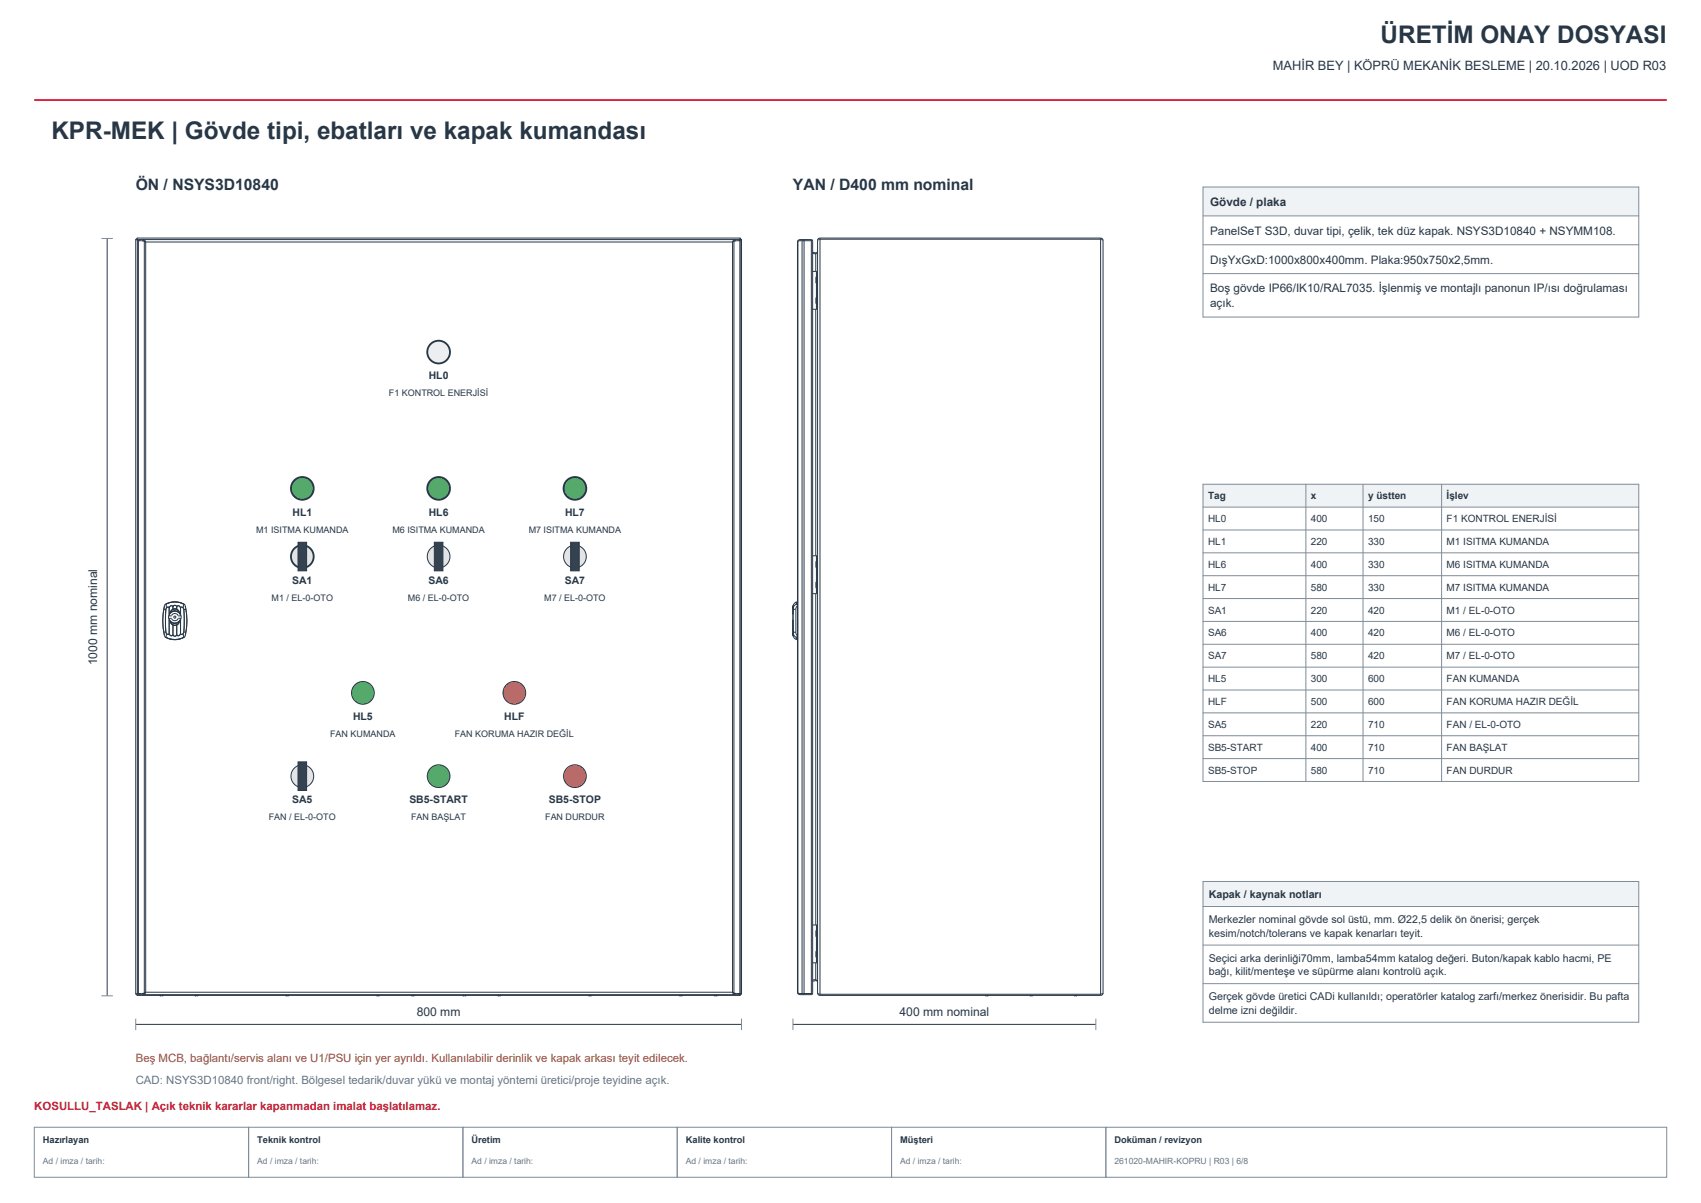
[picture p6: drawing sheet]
<svg xmlns="http://www.w3.org/2000/svg" width="420mm" height="297mm" viewBox="0 0 420 297" stroke-linecap="round" stroke-linejoin="round" font-family="sans-serif">
<path d="M8.5 24.7h403" fill="none" stroke="#dd1738" stroke-width=".46"/>
<g fill="none" stroke="#283746" stroke-width=".25">
<path d="M33.5 59.1l.6 .3M33.5 59.1v186.4M33.5 59.1h.3M33.8 58.8l.3 .6M33.8 59.1l.3 .2zM33.8 58.8v.3M33.8 58.8h149M34.1 59.4h.1M34.3 59.1v.3M35.1 59.4h.3M35.4 59.4l.3 .1M35.6 59.5l.2 .1"/>
<path d="M35.6 59.5l.4 .2M35.6 59.5l-1.7-.1v185.9l1.7-.1M35.6 59.5v185.7M35.8 59.4v.1M35.8 59.6l.1 .1M35.8 59.4l-.4-.3v.3M35.8 59.4v.2M35.8 59.6l.2 .1M35.9 59.5h.1M35.9 59.5l.1 .2M36 59.7v185.3M36 59.7h144.9"/>
<path d="M180.9 59.7v185.3M181 59.4l-.1 .3M181 59.4l.4-.3v.3M181 59.4v.2M181.2 59.5l-.3 .2M181.2 59.5l1.7-.1v185.9l-1.7-.1M181.2 59.5v185.7M181.4 59.4l-.2 .1M181.4 59.4h.4M182.5 59.1v.3M182.6 59.1h.1M182.6 59v.1"/>
<path d="M182.7 59h.1M182.7 59.1h-148.5v186.5h148.5M182.7 59.1v186.5M182.8 59.1h-.1M182.8 59.1l-.1 .2M182.8 58.8l-.1 .2M182.8 58.8v.3M182.8 59.1h.3M183.1 59.1l-.4 .2M183.1 59.1v186.4M196.9 59.7v185.3M197 59.5l-.1 .2"/>
<path d="M197 59.5v185.7M197 59.4l.1 .1M197.5 59.1l-.4 .2-.2 .4M197.5 59.4l3.1 .2M197.5 59.1h2.8M197.5 59.1v.3M197.5 59.4l-.5 .1M198 59.4v185.9M198.3 59.1v.3M198.5 59.1v186.5M200.3 59.1l.3 .2v.3M200.3 59.1v186.5"/>
<path d="M200.6 59.6h.1M200.6 59.6v185.5M201.9 59.4l.6-.3h69.3l.6 .3M201.9 59.4v185.7M202.5 58.8l-.5 .2-.1 .4M202.5 58.8h69.3M202.5 58.8v186.9M271.8 58.8l.4 .2 .2 .4M271.8 58.8v186.9M272.4 59.4v185.7M200.7 76.4h1.2M200.7 62.6l.7 .1"/>
<path d="M200.7 67h1.2M200.7 62.3l.7 .1M201.4 62.4v.3M201.4 62.7v4.3M201.4 76.4v60.8M201.5 69.8h.1M201.6 68.4h-.1v1.5h.1M201.6 73.5h-.1v1.4l.1 .1M201.6 67v9.4M201.6 68.5h-.1M201.8 67v9.4M201.8 62.3l-.4 .4"/>
<path d="M201.9 62.1l-.2 .3h-.3M200.7 137.2h1.2M201.5 140h.1M201.6 138.6h-.1v1.5h.1M201.6 137.2v9.4M201.6 138.7h-.1M201.8 137.2v9.4M40.4 150.4a16.1 16.1 0 0 0 0 5.7M40.4 156.1l.2 .8M40.4 150.4l.6 .1M40.6 149.6a16.1 16.1 0 0 0 0 7.3M40.6 156.9l.2 .4"/>
<path d="M40.6 149.6l-.2 .8M40.7 149.3l-.1 .3M40.8 149.2a4.7 4.7 0 0 1 4.7 0M40.8 157.3a4.7 4.7 0 0 0 4.7 0M40.8 149.2l-.1 .1M40.8 157.3l.2 .1M40.9 157.3l.1 .1M41 150.5h.1M41 150.5v5.5M41 156l.1 .4M41 156l-.6 .1M41 156h.1"/>
<path d="M41 149.1a4.7 4.7 0 0 1 4.3 0M41 157.4a4.7 4.7 0 0 0 4.3 0M41 149.1l-.2 .1M41 149.1h.1M41 149.1a4.6 4.6 0 0 1 4.3 0M41 157.4a4.6 4.6 0 0 0 4.3 0M41 149.1l-.3 .2M41 149.1l.1 1M41 157.4h.1M41.1 156.4h.1M41.1 150.1l-.1 .4M41.1 156.4l-.1 1"/>
<path d="M41.1 150.1l.4-.2 .3 .2M41.1 150.1h.1M41.7 152.1h.1M41.7 152.7h.6a.91 .91 0 0 0 .9 .6 .91 .91 0 0 0 .8-.6h.6a1.46 1.46 0 0 1-1.4 1.1 1.46 1.46 0 0 1-1.5-1.1zM41.8 151.7l-.2 .7 .2 .6M41.8 150.1v1.6M41.8 153v3.4M41.8 150.1h.1M41.8 153v.1M41.8 156.4l-.3 .2-.4-.2M41.8 156.4h.1M41.8 156.4l.4 .6 .3-.1 .2-.2"/>
<path d="M41.8 156.4l.4 .5h.3l.2-.2M41.8 151.6v.1M41.8 153.1l.2 .3M41.8 150.1v1.5M41.8 153.1v3.3M42 153.4h.1M42 151.3h.1M42 151.3l-.2 .3M42.1 153.5l.2 .5 .4 .3M42.1 151.3h-.1M42.1 151.3h.1M42.1 153.4h-.1"/>
<path d="M42.1 153.4v.1M42.1 153.4h.1M42.1 153.4a1.12 1.12 0 0 0 1.1 1 1.12 1.12 0 0 0 1.1-1M42.1 151.3a1.12 1.12 0 0 1 1.1-1 1.12 1.12 0 0 1 1.1 1M42.1 153.5a1.09 1.09 0 0 0 1.1 .9 1.09 1.09 0 0 0 1-.9M42.1 151.2a1.58 1.58 0 0 1 2.1 0M42.1 153.5a1.58 1.58 0 0 0 2.1 0M42.1 151.2a1.09 1.09 0 0 1 1.1-.8 1.09 1.09 0 0 1 1 .8M42.1 151.2v.1M42.1 151.2h.1M42.1 151.2a1.55 1.55 0 0 1 2.1 0M42.1 153.5a1.55 1.55 0 0 0 2.1 0"/>
<path d="M42.1 153.5h.1M42.3 151.2a1.46 1.46 0 0 1 2.3 .9l-.6-.1a.91 .91 0 0 0-.8-.5 .91 .91 0 0 0-.9 .5l-.6 .1zM42.7 154.3h.1M42.7 150.4h1M42.7 150.4l-.4 .4-.2 .5M42.7 149.8l-.2-.2h-.3l-.4 .5M42.7 154.3v2.4M42.7 156.7h.1M42.7 149.8h.1M42.7 149.8l.5-.4 .4 .4M42.7 156.7l.5 .4 .4-.4M42.7 154.3h.9"/>
<path d="M42.7 149.8v.6M43.6 154.3h.1M43.6 156.7h.1M43.6 149.8l.1 .6M43.6 149.8h.1M43.6 156.7l-.4 .4-.5-.4M43.6 149.8l-.4-.4-.5 .4M43.6 149.8l.2-.2h.3l.5 .5M43.7 149.8l.1-.2h.3l.5 .5M43.7 150.4l.4 .4 .2 .5M43.7 154.3v2.4M44.2 151.2l.1 .1"/>
<path d="M44.2 153.5h.1M44.2 151.2h.1M44.3 153.4v.1M44.3 153.4l-.1 .1M44.3 151.3h.1M44.3 153.4h.1M44.3 153.5l-.2 .5-.4 .3M44.3 153.5h.1M44.3 151.3l.3 .3M44.6 156.4h.1M44.6 156.4l-.5 .5h-.3l-.1-.2M44.6 150.1v1.6"/>
<path d="M44.6 151.7h.1M44.6 156.4l.2 .2 .4-.2M44.6 150.1h.1M44.6 153l-.3 .4M44.6 151.7l.1 .7-.1 .6M44.6 153v3.4M45.2 150.1l-.4-.2-.2 .2M45.2 156.4h.1M45.2 150.1h.1M45.2 150.1l.2 .4M45.2 156.4l.1 1M45.3 149.1l-.1 1"/>
<path d="M45.3 149.1l.3 .2M45.3 157.4h.1M45.3 149.1l.2 .1M45.3 149.1h.1M45.4 156h.1M45.4 150.5v5.5M45.4 150.5h.1M45.4 156l-.2 .4M45.4 156l.5 .1M45.5 157.3l-.2 .1M45.5 149.2l.1 .1M45.6 157.2l-.1 .1"/>
<path d="M45.6 149.3l.1 .3M45.7 149.6a16.1 16.1 0 0 1 0 7.3M45.7 156.9l-.1 .3M45.7 149.6l.2 .8M45.9 150.4a16.1 16.1 0 0 1 0 5.7M45.9 156.1l-.2 .8M45.9 150.4l-.5 .1M195.8 156.7h.1M195.8 151.7h.1M195.8 156.4h.1M195.8 149.8h.1M195.8 149.8v1.9"/>
<path d="M195.8 156.4l.1 .5M195.8 156.7v.2M195.8 156.4v.3M195.8 150.1h.1M195.8 156.4l.1 .2v-.2M195.8 153h.1M195.8 156.4l.1 .2M195.8 153v3.7M195.8 156.7l.1 .2M195.8 153.3v2.7M195.8 149.9v.2M195.8 149.8v.1"/>
<path d="M195.8 156.9v.1M195.8 156l.1 .4M195.8 150.5v5.5M195.8 150.5h.1M195.8 156h.1M195.8 150.5v2.7M195.8 156l.7 .1M195.8 149.5v.3M195.8 157h.1M195.8 157l.1 .1M195.8 156.9h.1M195.8 149.6v.2"/>
<path d="M195.8 149.5h.1M195.9 156.4v.2M195.9 150.1l-.1 .4M195.9 156.4h.1M195.9 156.4l.2 .6 .5 .4M195.9 150.1h.1M195.8 149.6h.1M195.9 149.5h-.1M195.9 157.1h.1M195.9 150v.1M195.9 149.4l-.1 .1M195.9 149.9v.2"/>
<path d="M195.9 149.6l-.1 .5M195.9 149.4h.1M195.9 149.9l-.1 .2M195.9 149.6l-.1 .2M195.9 149.6h.1M195.9 149.9h.1M195.9 156.6h.1M195.9 150h.1M195.9 156.9h.1M195.9 149.9v.1M195.9 157.1l.7 .8M196.5 150.4l-.7 .1"/>
<path d="M196.5 156.1l.1 .5 .3 .3M196.5 150.4v5.7M196.6 148.6l-.7 .8M196.6 149.1l-.5 .4-.2 .6M196.6 149.1l.3 .2M196.6 157.4h.2M196.6 148.6v.5M196.6 157.4v.5M196.6 157.9h.2M196.8 149.1h-.2M196.8 149.1l.1 .1M196.8 148.6v.5"/>
<path d="M196.8 157.4v.5M196.8 157.9h.1M196.8 148.6h-.2M196.9 149.6l-.3 .3-.1 .5M196.9 157.2l-.3 .2M196.9 157.3l-.1 .1M196.9 148.6h-.1M200.7 146.6h1.2M201.4 146.6v81.8M201.6 143.7h-.1v1.4l.1 .1M200.7 237.7h1.2M200.7 228.4h1.2"/>
<path d="M201.4 237.7v4.1M201.5 231.1l.1 .1M201.6 234.8l-.1 .1v1.4h.1M201.6 229.8h-.1v1.4h.1M201.6 229.8h-.1M201.6 228.4v9.3M201.8 228.4v9.3M33.5 245.5h.4M33.8 245.7h149M33.8 245.5v.2M33.9 245.2l-.4 .3M33.9 245.3l-.1 .2"/>
<path d="M34 245.3l-.2 .2M34.1 245.3l-.3 .4M34.3 245.3v.3M35.1 245.3h.3M35.4 245.3v.3l.4-.3M35.7 245.2l-.3 .1M35.8 245.1v.2M35.9 245l-.3 .2M35.9 245.1l-.1 .2M36 245l-.1 .1M36 245l-.4 .2M36 245h144.9"/>
<path d="M39.3 245.7l.2 .1M39.5 245.8h.1M39.5 245.8h.2M39.6 245.8h.1M39.7 245.8h.1M39.8 245.8h.2M40 245.8h.1M40.2 245.8h-.2M40.2 245.8h.1M40.4 245.7l-.1 .1M47.9 245.7l.2 .1M48.1 245.8h.1"/>
<path d="M48.1 245.8h.2M48.3 245.8h.1M48.6 245.8h-.3M48.6 245.8h.1M48.8 245.8h-.1M48.8 245.8h.1M49 245.7l-.1 .1M70.3 245.7l.4 .1M70.6 245.8h.2M70.7 245.8h.1M70.8 245.8h.1M70.8 245.8h.2"/>
<path d="M71 245.8h.1M71.1 245.8h.1M71.3 245.8h-.2M71.3 245.8h.1M71.5 245.7l-.2 .1M92.8 245.7l.2 .1M93 245.8h.1M93 245.8h.2M93.2 245.8h.1M93.4 245.8h-.2M93.4 245.8h.1M93.5 245.8h.1"/>
<path d="M93.7 245.8h-.2M93.7 245.8h.1M93.9 245.7l-.2 .1M101.4 245.7l.2 .1M101.6 245.8h.1M101.6 245.8h.2M101.7 245.8h.1M101.8 245.8h.1M101.8 245.8h.2M102 245.8h.1M102.1 245.8h.1M102.3 245.8h-.2"/>
<path d="M102.3 245.8h.1M102.5 245.7l-.2 .1M114.1 245.7l.2 .1M114.3 245.8h.1M114.3 245.8h.2M114.4 245.8h.1M114.5 245.8h.1M114.6 245.8h.2M114.8 245.8h.1M115 245.8h-.2M115 245.8h.1M115.2 245.7l-.2 .1"/>
<path d="M122.7 245.7l.2 .1M122.9 245.8h.1M122.9 245.8h.2M123 245.8h.1M123.1 245.8h.1M123.2 245.8h.2M123.4 245.8h.1M123.6 245.8h-.2M123.6 245.8h.1M123.8 245.7l-.2 .1M145.1 245.7l.2 .1M145.3 245.8h.1"/>
<path d="M145.3 245.8h.2M145.5 245.8h.1M145.8 245.8h-.2M145.8 245.8h.1M145.9 245.8h-.1M145.9 245.8h.1M146.3 245.7l-.4 .1M167.6 245.7l.1 .1M167.7 245.8h.1M167.8 245.8h.2M167.9 245.8h.1M168 245.8h.1"/>
<path d="M168 245.8h.3M168.3 245.8h.1M168.5 245.8h-.2M168.5 245.8h.1M168.7 245.7l-.2 .1M176.2 245.7l.1 .1M176.3 245.8h.1M176.4 245.8h.2M176.6 245.8h.1M176.8 245.8h-.2M176.8 245.8h.1M176.9 245.8h.1"/>
<path d="M177.1 245.8h-.2M177.1 245.8h.1M177.3 245.7l-.2 .1M180.9 245l.1 .3M180.9 245l.1 .2M180.9 245l.3 .2M181.1 245.2h.1M181.2 245.2l.2 .1M181.4 245.3v.3l-.4-.3M181.4 245.3h.4M182.5 245.3v.3M182.7 245.6l.1 .1"/>
<path d="M182.7 245.4h.1M182.7 245.3l.1 .2M182.7 245.4l.1 .1M182.8 245.5h.3M182.8 245.5v.2M182.9 245.3l.2 .2M196.9 245l.2 .4 .4 .2M196.9 245h.1M196.9 245.1l.1 .1M197 245.2l.5 .1M197.1 245.2l-.1 .1M197.5 245.6h2.8"/>
<path d="M197.5 245.3v.3M198.3 245.3v.3M200.6 245.1v.3l-.3 .2M200.6 245.1l-.3 .2h-2.8M201.4 241.8v.3M201.4 242.1l.4 .2M201.4 241.8l.4 .4M201.4 242.1l-.7 .1M201.4 241.8l-.7 .2M201.9 245.1l.1 .5 .5 .1M201.9 245.1l.6 .4h69.3l.6-.4M202.5 245.7h69.3"/>
<path d="M243.3 245.8h.1M243.3 245.8h.2M243.5 245.8h.1M243.8 245.8h.1M243.8 245.8h-.3M243.9 245.8h-.1M244 245.8h-.2M244 245.8h.1M244.2 245.8h-.2M254.2 245.8h.1M254.2 245.8h.2M254.4 245.8h.1"/>
<path d="M254.5 245.8h.1M254.7 245.8h.1M254.7 245.8h-.2M254.9 245.8h-.2M255.1 245.8h-.3M265.1 245.8h.3M265.4 245.8h.1M265.4 245.8h.3M265.7 245.8h.1M265.9 245.8h-.2M265.9 245.8h.1M266.1 245.8h-.2"/>
<path d="M272.4 245.1l-.2 .5-.4 .1"/>
<circle cx="43.2" cy="152.4" r=".26"/>
</g>
<circle cx="108.3" cy="86.9" r="2.8" fill="#eee" stroke="#283746" stroke-width=".46"/>
<g fill="#55a96b" stroke="#283746" stroke-width=".46">
<circle cx="74.6" cy="120.6" r="2.8"/>
<circle cx="108.3" cy="120.6" r="2.8"/>
<circle cx="142" cy="120.6" r="2.8"/>
</g>
<circle cx="74.6" cy="137.4" r="2.8" fill="#e2e4e6" stroke="#283746" stroke-width=".46"/>
<path d="M73.6 133.9h2.1v7h-2.1z" fill-rule="evenodd" fill="#36414c" stroke="#283746" stroke-width=".25"/>
<circle cx="108.3" cy="137.4" r="2.8" fill="#e2e4e6" stroke="#283746" stroke-width=".25"/>
<path d="M107.2 133.9h2.2v7h-2.2z" fill-rule="evenodd" fill="#36414c" stroke="#283746" stroke-width=".25"/>
<circle cx="142" cy="137.4" r="2.8" fill="#e2e4e6" stroke="#283746" stroke-width=".25"/>
<path d="M140.9 133.9h2.1v7h-2.1z" fill-rule="evenodd" fill="#36414c" stroke="#283746" stroke-width=".25"/>
<circle cx="89.6" cy="171.1" r="2.8" fill="#55a96b" stroke="#283746" stroke-width=".25"/>
<circle cx="127" cy="171.1" r="2.8" fill="#e35b63" stroke="#283746" stroke-width=".25"/>
<circle cx="74.6" cy="191.6" r="2.8" fill="#e2e4e6" stroke="#283746" stroke-width=".25"/>
<path d="M73.6 188.1h2.1v7.1h-2.1z" fill-rule="evenodd" fill="#36414c" stroke="#283746" stroke-width=".25"/>
<circle cx="108.3" cy="191.6" r="2.8" fill="#55a96b" stroke="#283746" stroke-width=".25"/>
<circle cx="142" cy="191.6" r="2.8" fill="#e35b63" stroke="#283746" stroke-width=".25"/>
<path d="M26.5 58.9v186.9M33.5 252.9h149.6M195.8 252.9h74.8" fill="none" stroke="#283746" stroke-width=".25"/>
<path d="M25 58.9h2.9M25 245.8h2.9M33.5 251.5v2.8M183.1 251.5v2.8M195.8 251.5v2.8M270.6 251.5v2.8" fill="none" stroke="#7f8c99" stroke-width=".25"/>
<path d="M297 46.2h107.6v7.1h-107.6z" fill-rule="evenodd" fill="#f0f3f6"/>
<path d="M297 46.2h107.6v32.1h-107.6zM297 53.3h107.6M297 60.4h107.6M297 67.6h107.6" fill="none" stroke="#7f8c99" stroke-width=".25"/>
<path d="M297 119.6h107.6v5.6h-107.6z" fill-rule="evenodd" fill="#f0f3f6"/>
<g fill="none" stroke="#7f8c99" stroke-width=".25">
<path d="M297 119.6h107.6v73.3h-107.6zM322.4 119.6v73.3M336.5 119.6v73.3M356 119.6v73.3M297 125.2h107.6M297 130.8h107.6M297 136.5h107.6M297 142.1h107.6M297 147.8h107.6M297 153.4h107.6M297 159.1h107.6M297 164.7h107.6"/>
<path d="M297 170.4h107.6M297 176h107.6M297 181.6h107.6M297 187.3h107.6"/>
</g>
<path d="M297 217.6h107.6v6.2h-107.6z" fill-rule="evenodd" fill="#f0f3f6"/>
<path d="M297 217.6h107.6v34.8h-107.6zM297 223.8h107.6M297 233.3h107.6M297 242.8h107.6M8.5 278.3h52.9v12.4h-52.9zM61.4 278.3h52.9v12.4h-52.9zM114.3 278.3h52.9v12.4h-52.9zM167.2 278.3h52.9v12.4h-52.9zM220.1 278.3h52.9v12.4h-52.9zM273 278.3h138.5v12.4h-138.5z" fill="none" stroke="#7f8c99" stroke-width=".25"/>
<g font-size="6" fill="#283746">
<text x="340.9" y="10.6">ÜRETİM ONAY DOSYASI</text>
<text x="12.7" y="34.2">KPR-MEK | Gövde tipi, ebatları ve kapak kumandası</text>
</g>
<g font-size="3.9" fill="#283746">
<text x="33.5" y="46.9">ÖN / NSYS3D10840</text>
<text x="195.8" y="46.9">YAN / D400 mm nominal</text>
</g>
<text font-size="3.2" fill="#283746" x="314.3" y="17.3">MAHİR BEY | KÖPRÜ MEKANİK BESLEME | 20.10.2026 | UOD R03</text>
<g font-size="3" fill="#283746">
<text x="24" y="164.3" transform="rotate(-90 24 164.3)">1000 mm nominal</text>
<text x="102.9" y="250.8">800 mm</text>
<text x="222.1" y="250.8">400 mm nominal</text>
</g>
<g font-size="2.9" fill="#283746">
<text x="298.8" y="50.8">Gövde / plaka</text>
<text x="298.8" y="58">PanelSeT S3D, duvar tipi, çelik, tek düz kapak. NSYS3D10840 + NSYMM108.</text>
<text x="298.8" y="65.1">DışYxGxD:1000x800x400mm. Plaka:950x750x2,5mm.</text>
<text x="298.8" y="72.2">Boş gövde IP66/IK10/RAL7035. İşlenmiş ve montajlı panonun IP/ısı doğrulaması</text>
<text x="298.8" y="75.8">açık.</text>
</g>
<text font-size="2.8" fill="#956100" x="33.5" y="262.1">Beş MCB, bağlantı/servis alanı ve U1/PSU için yer ayrıldı. Kullanılabilir derinlik ve kapak arkası teyit edilecek.</text>
<text font-size="2.8" fill="#657587" x="33.5" y="267.7">CAD: NSYS3D10840 front/right. Bölgesel tedarik/duvar yükü ve montaj yöntemi üretici/proje teyidine açık.</text>
<text font-size="2.8" fill="#dd1738" x="8.5" y="274.1">KOSULLU_TASLAK | Açık teknik kararlar kapanmadan imalat başlatılamaz.</text>
<g font-size="2.6" fill="#283746">
<text x="105.9" y="93.6">HL0</text>
<text x="72.2" y="127.3">HL1</text>
<text x="105.9" y="127.3">HL6</text>
<text x="139.5" y="127.3">HL7</text>
<text x="72.1" y="144.1">SA1</text>
<text x="105.8" y="144.1">SA6</text>
<text x="139.5" y="144.1">SA7</text>
<text x="87.2" y="177.8">HL5</text>
<text x="124.5" y="177.8">HLF</text>
<text x="72.1" y="198.3">SA5</text>
<text x="101.1" y="198.3">SB5-START</text>
<text x="135.5" y="198.3">SB5-STOP</text>
<text x="298.4" y="221.7">Kapak / kaynak notları</text>
<text x="298.4" y="227.9">Merkezler nominal gövde sol üstü, mm. Ø22,5 delik ön önerisi; gerçek</text>
<text x="298.4" y="231.2">kesim/notch/tolerans ve kapak kenarları teyit.</text>
<text x="298.4" y="237.4">Seçici arka derinliği70mm, lamba54mm katalog değeri. Buton/kapak kablo hacmi, PE</text>
<text x="298.4" y="240.7">bağı, kilit/menteşe ve süpürme alanı kontrolü açık.</text>
<text x="298.4" y="246.9">Gerçek gövde üretici CADi kullanıldı; operatörler katalog zarfı/merkez önerisidir. Bu pafta</text>
<text x="298.4" y="250.3">delme izni değildir.</text>
</g>
<g font-size="2.5" fill="#283746">
<text x="298.3" y="123.3">Tag</text>
<text x="323.7" y="123.3">x</text>
<text x="337.8" y="123.3">y üstten</text>
<text x="357.2" y="123.3">İşlev</text>
<text x="298.3" y="128.9">HL0</text>
<text x="323.7" y="128.9">400</text>
<text x="337.8" y="128.9">150</text>
<text x="357.2" y="128.9">F1 KONTROL ENERJİSİ</text>
<text x="298.3" y="134.5">HL1</text>
<text x="323.7" y="134.5">220</text>
<text x="337.8" y="134.5">330</text>
<text x="357.2" y="134.5">M1 ISITMA KUMANDA</text>
<text x="298.3" y="140.2">HL6</text>
<text x="323.7" y="140.2">400</text>
<text x="337.8" y="140.2">330</text>
<text x="357.2" y="140.2">M6 ISITMA KUMANDA</text>
<text x="298.3" y="145.8">HL7</text>
<text x="323.7" y="145.8">580</text>
<text x="337.8" y="145.8">330</text>
<text x="357.2" y="145.8">M7 ISITMA KUMANDA</text>
<text x="298.3" y="151.5">SA1</text>
<text x="323.7" y="151.5">220</text>
<text x="337.8" y="151.5">420</text>
<text x="357.2" y="151.5">M1 / EL-0-OTO</text>
<text x="298.3" y="157.1">SA6</text>
<text x="323.7" y="157.1">400</text>
<text x="337.8" y="157.1">420</text>
<text x="357.2" y="157.1">M6 / EL-0-OTO</text>
<text x="298.3" y="162.8">SA7</text>
<text x="323.7" y="162.8">580</text>
<text x="337.8" y="162.8">420</text>
<text x="357.2" y="162.8">M7 / EL-0-OTO</text>
<text x="298.3" y="168.4">HL5</text>
<text x="323.7" y="168.4">300</text>
<text x="337.8" y="168.4">600</text>
<text x="357.2" y="168.4">FAN KUMANDA</text>
<text x="298.3" y="174.1">HLF</text>
<text x="298.3" y="179.7">SA5</text>
<text x="323.7" y="174.1">500</text>
<text x="323.7" y="179.7">220</text>
<text x="337.8" y="174.1">600</text>
<text x="337.8" y="179.7">710</text>
<text x="357.2" y="174.1">FAN KORUMA HAZIR DEĞİL</text>
<text x="357.2" y="179.7">FAN / EL-0-OTO</text>
<text x="298.3" y="185.3">SB5-START</text>
<text x="323.7" y="185.3">400</text>
<text x="337.8" y="185.3">710</text>
<text x="357.2" y="185.3">FAN BAŞLAT</text>
<text x="298.3" y="191">SB5-STOP</text>
<text x="323.7" y="191">580</text>
<text x="337.8" y="191">710</text>
<text x="357.2" y="191">FAN DURDUR</text>
</g>
<g font-size="2.3" fill="#283746">
<text x="10.6" y="282.2">Hazırlayan</text>
<text x="63.5" y="282.2">Teknik kontrol</text>
<text x="116.4" y="282.2">Üretim</text>
<text x="169.3" y="282.2">Kalite kontrol</text>
<text x="222.2" y="282.2">Müşteri</text>
<text x="275.2" y="282.2">Doküman / revizyon</text>
</g>
<g font-size="2.2" fill="#283746">
<text x="96" y="97.9">F1 KONTROL ENERJİSİ</text>
<text x="63.2" y="131.5">M1 ISITMA KUMANDA</text>
<text x="96.9" y="131.5">M6 ISITMA KUMANDA</text>
<text x="130.5" y="131.5">M7 ISITMA KUMANDA</text>
<text x="67.1" y="148.3">M1 / EL-0-OTO</text>
<text x="100.7" y="148.3">M6 / EL-0-OTO</text>
<text x="134.4" y="148.3">M7 / EL-0-OTO</text>
<text x="81.5" y="182">FAN KUMANDA</text>
<text x="112.3" y="182">FAN KORUMA HAZIR DEĞİL</text>
<text x="66.4" y="202.6">FAN / EL-0-OTO</text>
<text x="101.5" y="202.6">FAN BAŞLAT</text>
<text x="134.6" y="202.6">FAN DURDUR</text>
</g>
<g font-size="2.1" fill="#657587">
<text x="10.6" y="287.5">Ad / imza / tarih:</text>
<text x="63.5" y="287.5">Ad / imza / tarih:</text>
<text x="116.4" y="287.5">Ad / imza / tarih:</text>
<text x="169.3" y="287.5">Ad / imza / tarih:</text>
<text x="222.2" y="287.5">Ad / imza / tarih:</text>
<text x="275.2" y="287.5">261020-MAHIR-KOPRU | R03 | 6/8</text>
</g>
</svg>
